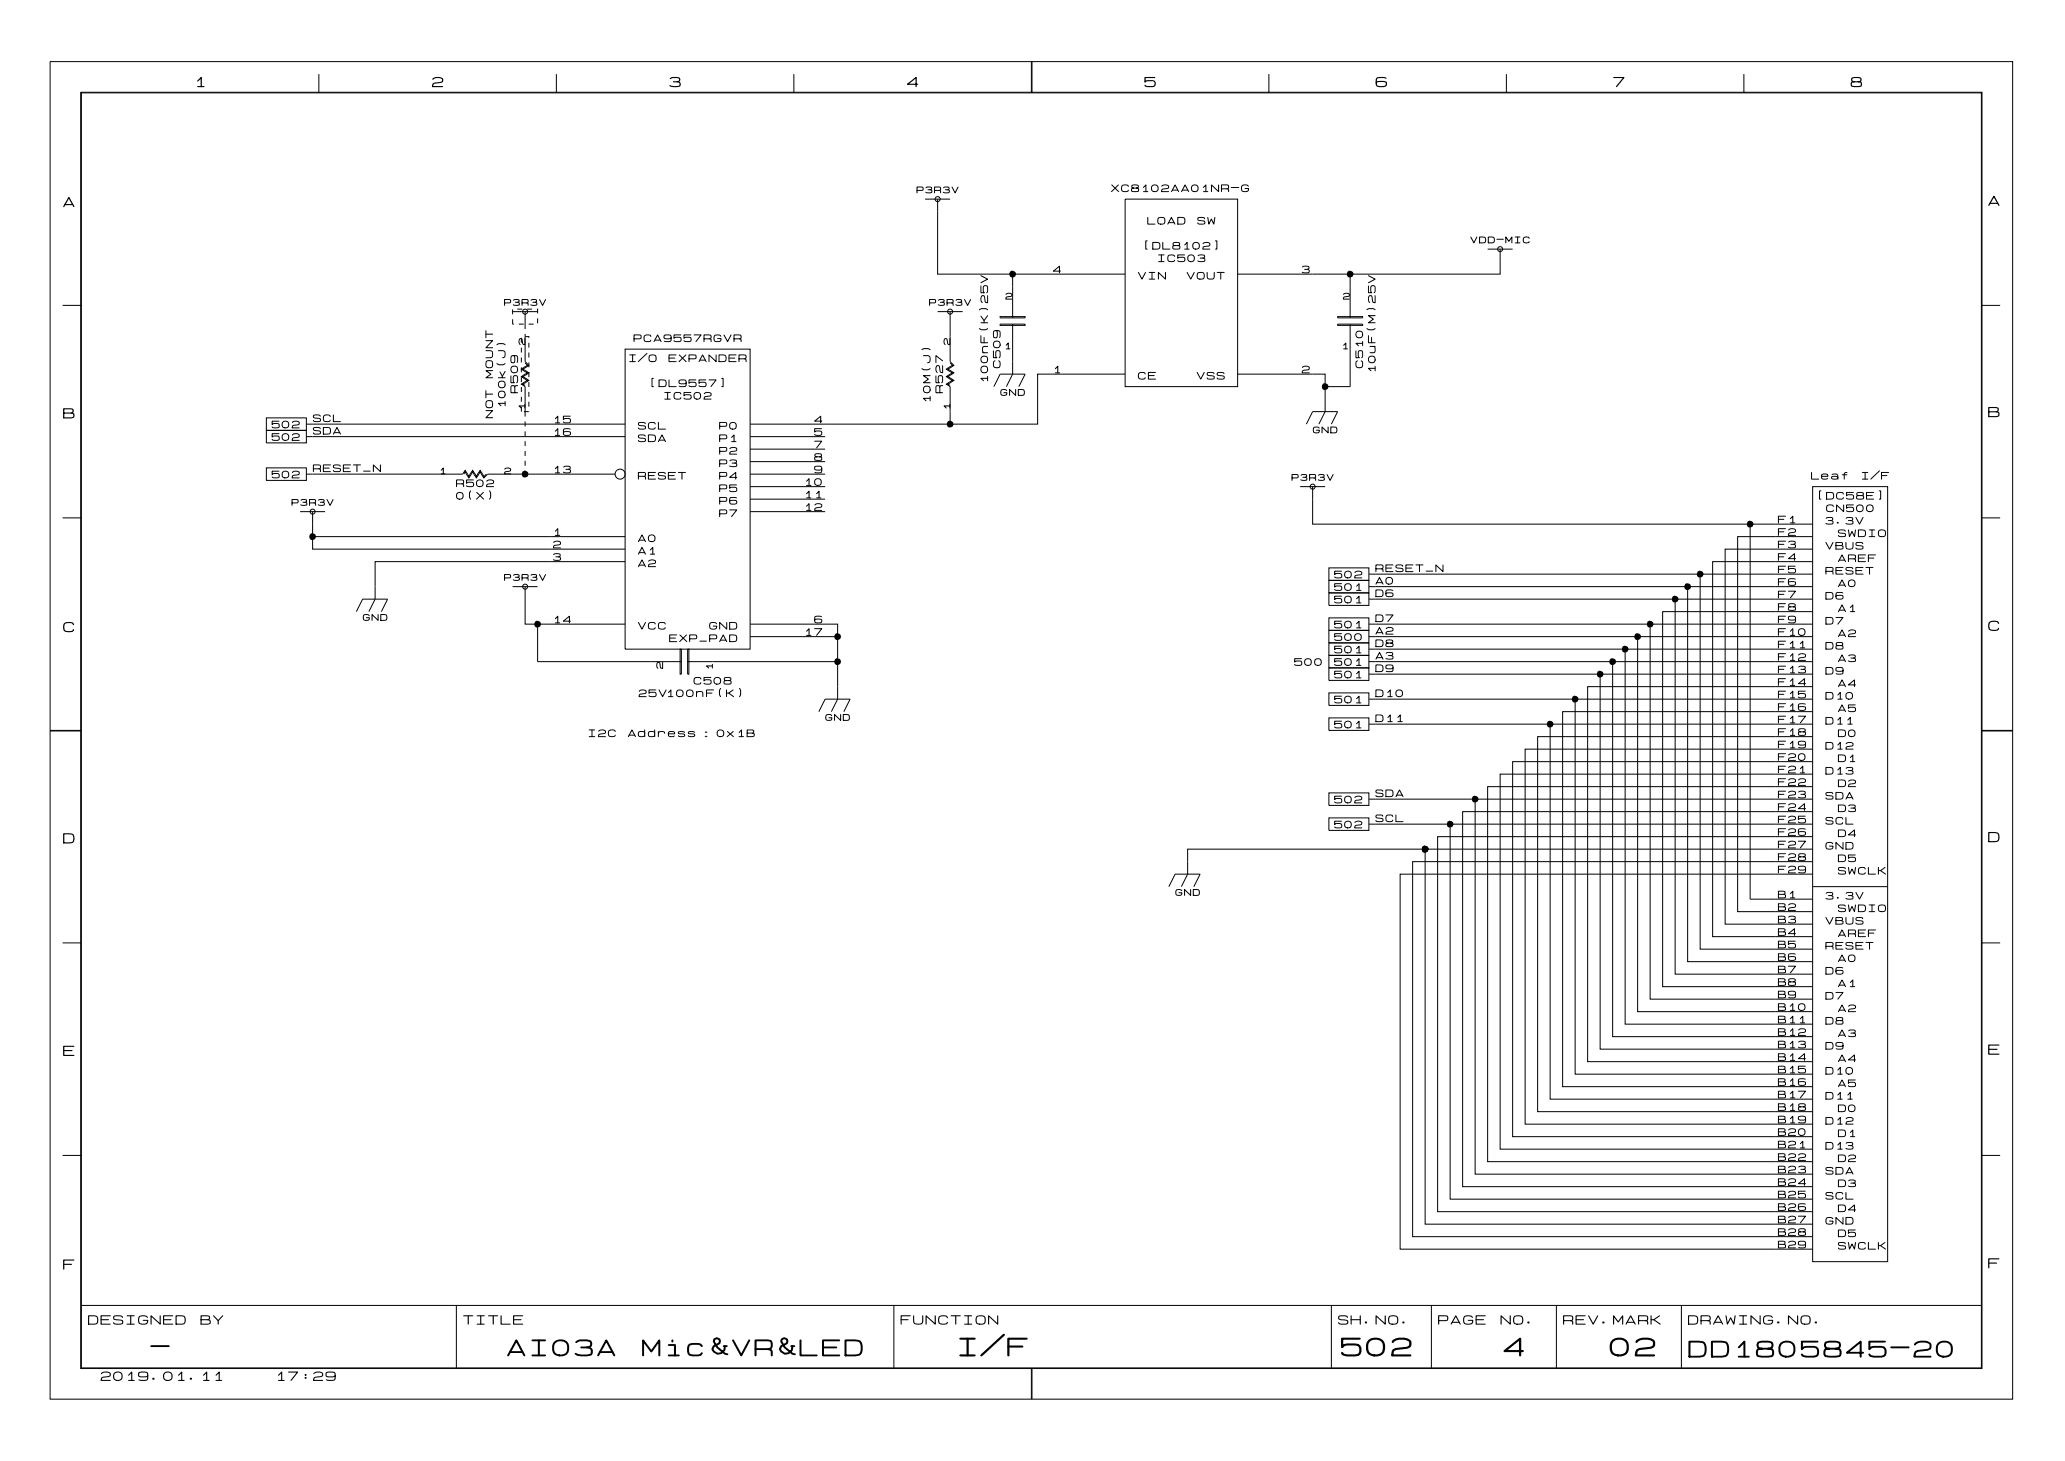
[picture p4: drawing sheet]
<svg xmlns="http://www.w3.org/2000/svg" width="297mm" height="210mm" viewBox="0 0 297 210" stroke-linecap="round" stroke-linejoin="round" font-family="sans-serif">
<g fill="none" stroke="#000" stroke-width=".14">
<path d="M7.2 8.9h282v192.1h-282zM11.6 13.3h273.2v183.3h-273.2zM11.7 13.3h273v183.2h-273zM45.8 10.6v2.7M79.9 10.6v2.7M114.1 10.6v2.7M148.2 8.9v4.4M148.3 8.9v4.4M182.3 10.6v2.7M216.4 10.6v2.7M250.6 10.6v2.7M132.9 28.6h3.6"/>
<path d="M134.7 28.6v10.8h27M145.5 39.4v6.3M161.7 28.6h16.1v26.9h-16.1zM194 39.4v6.3M213.7 35.8h3.6M215.5 35.8v3.6h-37.7M9 43.9h2.7M73.6 44.8h3.6M73.6 45.9v.7h.2M73.6 44.4v.8M74.3 44.4h.7M74.5 46.6h.7"/>
<path d="M74.9 48.5v.7M74.9 49.9v.8M74.9 51.4v.7M74.9 52.8v.7M74.9 54.2v.7M74.9 55.6v.7M74.9 57v.7M74.9 58.4v.7M75.4 48.4h.6v.1M75.4 48v4l.6 .5-.9 .5 .9 .6-.9 .5 .9 .6-.9 .5 .3 .2M75.4 44.8v2.5M75.4 52.7l-.5 .3 .9 .6-.9 .5 .9 .6-.9 .5 .5 .3v4.3"/>
<path d="M75.4 52.1l.4 .4-.4 .2M75.7 44.4h.7M76 46.6h.7M76 59.1h-.7M76 49.2v.7M76 50.7v.7M76 52.1v.7M76 53.5v.7M76 54.9v.7M76 56.3v.7M76 57.7v.7M77.2 44.4v.6"/>
<path d="M77.2 45.7v.7M89.8 50.2h18v43.1h-18zM134.7 44.8h3.6M136.5 44.8v7.2M136.5 54.5l.4 .1-.9 .6 .5 .3M136.5 54.3l.5 .3-.9 .6 .4 .2M136.5 52.1l.4 .4-.9 .5 .9 .6-.9 .5 .5 .4M136.5 52l.5 .5-.9 .5 .9 .6-.9 .5 .4 .2M136.5 55.5v5.4M142.8 55.5l.9-1.7h3.6l-.9 1.7M143.7 46.6h3.6v.1h-3.6zM143.7 45.5h3.6v.2h-3.6z"/>
<path d="M145.5 46.6v7.2l-.9 1.7M150.9 53.8h-1.8v7.1h-30.6M150.9 53.8h10.8M177.8 53.8h12.6v5.3l-.9 1.8M192.2 46.6h3.6v.1h-3.6zM192.2 45.5h3.6v.2h-3.6zM194 46.6v8.9h-3.6M284.7 43.9h2.7M9 74.4h2.7M38.3 60h5.7v1.8h-5.7zM38.3 61.8h5.7v1.8h-5.7zM38.3 67.2h5.7v1.8h-5.7z"/>
<path d="M43.1 73.5h3.6M44 60.9h.9M44 68.1h.9M44 62.7h.9M44.9 75.3v3.6h34.1M44.9 60.9h44.9M44.9 73.5v1.8M44.9 68.1h18M44.9 77.1h44.9M62.9 68.1h3.6l.3-.5 .6 .9 .5-.9 .5 .9 .6-.9 .5 .9 .4-.4M66.6 68.1l.2-.3 .6 .9 .5-.9 .5 .9 .6-.9 .5 .9 .6-.6h3.5M73.6 68.1h14.8"/>
<path d="M75.4 60.6v.7M75.4 62v.7M75.4 63.4v.7M75.4 64.8v.7M75.4 66.2v.7M75.4 67.6v.5M79 78.9h10.8M89.8 62.7h-44.9M107.8 60.9h10.7M107.8 68.1h10.7M107.8 73.5h10.7M107.8 62.7h10.7"/>
<path d="M107.8 66.3h10.7M107.8 64.5h10.7M107.8 71.7h10.7M107.8 69.9h10.7M186.8 69.9h3.6M187.7 60.9l.9-1.8h3.6l-.9 1.8M188.6 71.7v3.6h66.4M188.6 69.9v1.8M251.4 75.3v53.9h9M255 77.1h-5.3v53.9h10.7M255 77.1h5.4M255 75.3h5.4"/>
<path d="M260.4 69.9h10.8v111.4h-10.8zM260.4 78.9h-12.5v53.9h12.5M284.7 74.4h2.7M51.2 87.9l.9-1.8h3.6l-.9 1.8M53.9 84.3v1.8l-.9 1.8M73.6 84.3h3.6M75.4 84.3v5.4h14.4M77.2 89.7v5.4h20.7M79 80.7h-25.1v3.6M79 80.7h10.8M97.7 93.3h.2v3.6h-.2zM98.8 93.3h.2v3.6h-.2z"/>
<path d="M107.8 89.7h12.5v9M120.3 91.5h-12.5M120.3 95.1h-21.5M120.3 98.7v1.7l-.9 1.8M190.9 83.4h5.8v1.8h-5.8zM190.9 99.5h5.8v1.8h-5.8zM190.9 96h5.8v1.8h-5.8zM190.9 94.2h5.8v1.8h-5.8zM190.9 90.6h5.8v1.8h-5.8zM190.9 85.2h5.8v1.8h-5.8zM190.9 88.8h5.8v1.8h-5.8zM190.9 92.4h5.8v1.8h-5.8z"/>
<path d="M190.9 81.6h5.8v1.8h-5.8zM196.7 91.5h38.6M196.7 89.7h40.4M196.7 86.1h44M196.7 95.1h.9M197.6 95.1h34.1M229.9 96.9h-33.2M233.5 93.3h-36.8M242.5 84.3h-45.8M244.3 82.5h-47.6M260.4 98.7h-32.3v53.8h32.3M260.4 96.9h-30.5v53.8h30.5"/>
<path d="M260.4 93.3h-26.9v53.8h26.9M260.4 80.7h-14.3v53.9h14.3M260.4 84.3h-17.9v53.9h17.9M260.4 82.5h-16.1v53.9h16.1M260.4 87.9h-21.5v53.9h21.5M260.4 86.1h-19.7v53.9h19.7M260.4 91.5h-25.1v53.8h25.1M260.4 89.7h-23.3v53.8h23.3M260.4 95.1h-28.7v53.8h28.7M7.2 105h4.5M7.2 104.9h4.5M117.7 102.2l.8-1.8h3.6l-.9 1.8"/>
<path d="M190.9 103.1h5.8v1.8h-5.8zM190.9 117.5h5.8v1.8h-5.8zM190.9 113.9h5.8v1.8h-5.8zM208.3 118.4h-11.6M211.9 114.8h-15.2M222.7 104h-26M226.3 100.4h-29.6M260.4 102.2h-35.9v53.9h35.9M260.4 111.2h-44.9v53.9h44.9M260.4 113h-46.7v53.9h46.7M260.4 100.4h-34.1v53.9h34.1M260.4 109.4h-43.1v53.9h43.1"/>
<path d="M260.4 105.8h-39.5v53.9h39.5M260.4 107.6h-41.3v53.9h41.3M260.4 104h-37.7v53.9h37.7M260.4 114.8h-48.5v53.9h48.5M260.4 116.6h-50.3v53.9h50.3M260.4 118.4h-52.1v53.9h52.1M284.7 104.9h4.5M284.7 105h4.5M9 135.5h2.7M167.9 127.4l.9-1.8h3.6l-.9 1.8M204.8 122h-34.2v3.6l-.9 1.8M204.8 122v53.9h55.6"/>
<path d="M260.4 120.2h-53.9v53.9h53.9M260.4 125.6h-59.2v53.9h59.2M260.4 123.8h-57.4v53.9h57.4M260.4 122h-55.6M260.4 127.4h10.8M284.7 135.5h2.7M9 166h2.7M284.7 166h2.7M11.7 187.6h273M65.6 187.6v8.9M128.4 187.6v8.9M148.2 196.5v4.5"/>
<path d="M148.3 196.5v4.5M191.3 187.6v8.9M205.7 187.6v8.9M223.6 187.6v8.9M241.6 187.6v8.9"/>
<circle cx="134.7" cy="28.6" r=".36"/>
<circle cx="215.5" cy="35.8" r=".36"/>
<circle cx="75.4" cy="44.8" r=".36"/>
<circle cx="136.5" cy="44.8" r=".36"/>
<circle cx="44.9" cy="73.5" r=".36"/>
<circle cx="89.1" cy="68.1" r=".72"/>
<circle cx="188.6" cy="69.9" r=".36"/>
<circle cx="75.4" cy="84.3" r=".36"/>
</g>
<g fill="#000">
<path d="M145.2 39l.3-.1 .4 .2 .1 .3-.1 .3-.5 .2-.2-.1-.2-.3v-.3zM193.7 39l.3-.1 .4 .2 .1 .3-.1 .3-.5 .2-.3-.1-.1-.3v-.3zM190.1 55.1h.3l.4 .2 .1 .2-.1 .4-.5 .1-.2-.1-.2-.2v-.3zM44.6 76.7l.3-.1 .4 .2 .1 .3-.1 .3-.4 .2-.3-.1-.2-.3 .1-.3zM75.1 67.7l.3-.1 .4 .2 .1 .3-.1 .3-.4 .2-.3-.1-.1-.2v-.4zM136.2 60.5l.3-.1 .4 .2 .1 .3-.1 .4-.4 .1-.3-.1-.2-.2 .1-.3zM251.2 74.9l.2-.1 .5 .2v.3l-.1 .3-.4 .2-.3-.1-.1-.3v-.3zM76.9 89.3l.3-.1 .4 .2 .1 .3-.1 .3-.4 .2-.3-.1-.1-.3v-.3zM120 91h.3l.4 .2 .1 .3-.1 .3-.4 .2-.3-.1-.1-.3v-.3zM120 94.6h.3l.4 .2 .1 .3-.1 .3-.4 .1-.3-.1-.1-.2v-.3zM229.6 96.4h.3l.4 .2 .1 .3-.1 .3-.5 .1-.2-.1-.2-.2v-.3zM231.4 94.6h.3l.4 .2 .1 .3-.1 .3-.5 .1-.2-.1-.2-.2v-.3z"/>
<path d="M233.2 92.8h.3l.4 .2 .1 .3-.1 .3-.5 .2-.2-.1-.2-.3v-.3zM235 91h.3l.4 .2 .1 .3-.1 .3-.5 .2-.2-.1-.2-.3v-.3zM236.8 89.3l.3-.1 .4 .2 .1 .3-.1 .3-.5 .2-.3-.1-.1-.3v-.3zM240.4 85.7l.3-.1 .4 .2 .1 .3-.2 .3-.4 .2-.3-.1-.1-.3v-.3zM242.2 83.9l.3-.1 .4 .2 .1 .3-.2 .3-.4 .2-.3-.1-.1-.3v-.3zM244 82.1l.3-.1 .4 .2 .1 .3-.2 .3-.4 .2-.3-.1-.1-.3v-.3zM208 118l.3-.1 .4 .2 .1 .3-.1 .3-.4 .2-.3-.1-.1-.3v-.3zM211.6 114.4l.3-.1 .4 .2 .1 .3-.1 .3-.4 .2-.3-.1-.1-.3v-.3zM222.4 103.6l.3-.1 .4 .3 .1 .2-.1 .4-.4 .1-.3-.1-.2-.2 .1-.3zM226 100h.3l.4 .2 .1 .2-.1 .4-.5 .1-.2-.1-.2-.2 .1-.3zM204.5 121.6l.2-.1 .5 .2v.3l-.1 .3-.4 .2-.3-.1-.1-.3v-.3z"/>
</g>
<g font-size="3.6">
<text x="137.4" y="195.4">I/F</text>
<text x="192.5" y="195.4">502</text>
<text x="215.9" y="195.4">4</text>
<text x="231.1" y="195.4">02</text>
</g>
<g font-size="3.2">
<text x="21.6" y="195.3">-</text>
<text x="72.8" y="195.3">AI03A</text>
<text x="92.1" y="195.3">Mic&amp;VR&amp;LED</text>
<text x="242.5" y="195.5">DD1805845-20</text>
</g>
<g font-size="2">
<text x="27.9" y="12.8">1</text>
<text x="62" y="12.8">2</text>
<text x="96.1" y="12.8">3</text>
<text x="130.2" y="12.8">4</text>
<text x="164.3" y="12.8">5</text>
<text x="197.6" y="12.8">6</text>
<text x="231.7" y="12.8">7</text>
<text x="265.8" y="12.8">8</text>
<text x="285.6" y="29.8">A</text>
<text x="9" y="30">A</text>
<text x="9" y="60.4">B</text>
<text x="285.6" y="60.2">B</text>
<text x="9" y="91.1">C</text>
<text x="285.6" y="90.9">C</text>
<text x="9" y="121.4">D</text>
<text x="285.6" y="121.3">D</text>
<text x="9" y="152">E</text>
<text x="285.6" y="151.8">E</text>
<text x="9" y="182.7">F</text>
<text x="285.6" y="182.5">F</text>
</g>
<g font-size="1.8">
<text x="12.6" y="190.6">DESIGNED</text>
<text x="28.7" y="190.6">BY</text>
<text x="66.5" y="190.6">TITLE</text>
<text x="129.3" y="190.6">FUNCTION</text>
<text x="192.2" y="190.6">SH.NO.</text>
<text x="206.6" y="190.6">PAGE</text>
<text x="215.5" y="190.6">NO.</text>
<text x="224.5" y="190.6">REV.MARK</text>
<text x="242.5" y="190.6">DRAWING.NO.</text>
<text x="14.4" y="198.6">2019.01.11</text>
<text x="39.5" y="198.6">17:29</text>
</g>
<g font-size="1.4">
<text x="159.6" y="27.8">XC8102AA01NR-G</text>
<text x="164.8" y="32.4">LOAD</text>
<text x="172" y="32.4">SW</text>
<text x="151.2" y="39.5">4</text>
<text x="163.4" y="40.4">VIN</text>
<text x="164.1" y="36">[DL8102]</text>
<text x="166.2" y="37.8">IC503</text>
<text x="170.5" y="40.4">VOUT</text>
<text x="187" y="39.5">3</text>
<text x="90.3" y="52.2">I/O</text>
<text x="91" y="49.3">PCA9557RGVR</text>
<text x="96" y="52.2">EXPANDER</text>
<text x="143.9" y="52.9" transform="rotate(-90 143.9 52.9)">C509</text>
<text x="151.2" y="53.8">1</text>
<text x="187" y="53.8">2</text>
<text x="196" y="52.9" transform="rotate(-90 196 52.9)">C510</text>
<text x="197.8" y="53.7" transform="rotate(-90 197.8 53.7)">10uF(M)25V</text>
<text x="71" y="54.4" transform="rotate(-90 71 54.4)">MOUNT</text>
<text x="72.8" y="58.7" transform="rotate(-90 72.8 58.7)">100k(J)</text>
<text x="74.6" y="56.5" transform="rotate(-90 74.6 56.5)">R509</text>
<text x="93.1" y="55.8">[DL9557]</text>
<text x="95.3" y="57.6">IC502</text>
<text x="133.9" y="58" transform="rotate(-90 133.9 58)">10M(J)</text>
<text x="135.7" y="56.5" transform="rotate(-90 135.7 56.5)">R527</text>
<text x="142.1" y="55.1" transform="rotate(-90 142.1 55.1)">100nF(K)25V</text>
<text x="163.4" y="54.7">CE</text>
<text x="171.9" y="54.7">VSS</text>
<text x="39" y="61.7">502</text>
<text x="39" y="63.5">502</text>
<text x="44.9" y="60.8">SCL</text>
<text x="44.9" y="62.6">SDA</text>
<text x="71" y="60.1" transform="rotate(-90 71 60.1)">NOT</text>
<text x="79.4" y="61">15</text>
<text x="79.4" y="62.8">16</text>
<text x="91.6" y="61.9">SCL</text>
<text x="91.6" y="63.7">SDA</text>
<text x="103.3" y="61.9">P0</text>
<text x="103.3" y="63.7">P1</text>
<text x="103.3" y="65.5">P2</text>
<text x="116.9" y="61">4</text>
<text x="116.9" y="62.8">5</text>
<text x="116.9" y="64.6">7</text>
<text x="39" y="68.9">502</text>
<text x="44.9" y="68">RESET_N</text>
<text x="65.5" y="70.2">R502</text>
<text x="65.5" y="72">0(X)</text>
<text x="79.4" y="68.2">13</text>
<text x="91.6" y="69.1">RESET</text>
<text x="103.3" y="67.3">P3</text>
<text x="103.3" y="69.1">P4</text>
<text x="103.3" y="70.9">P5</text>
<text x="115.5" y="70">10</text>
<text x="115.5" y="71.8">11</text>
<text x="116.9" y="68.2">9</text>
<text x="116.9" y="66.4">8</text>
<text x="260.2" y="69.1">Leaf</text>
<text x="260.9" y="72">[DC58E]</text>
<text x="267.3" y="69.1">I/F</text>
<text x="79.4" y="77.2">1</text>
<text x="103.3" y="74.5">P7</text>
<text x="103.3" y="72.7">P6</text>
<text x="115.5" y="73.6">12</text>
<text x="255.4" y="77.2">F2</text>
<text x="255.4" y="75.4">F1</text>
<text x="262.2" y="75.6">3.3V</text>
<text x="262.3" y="73.8">CN500</text>
<text x="264" y="77.3">SWDIO</text>
<text x="79.4" y="80.8">3</text>
<text x="79.4" y="79">2</text>
<text x="91.6" y="81.7">A2</text>
<text x="91.6" y="79.9">A1</text>
<text x="91.6" y="78.1">A0</text>
<text x="191.6" y="83.3">502</text>
<text x="197.6" y="82.4">RESET_N</text>
<text x="255.4" y="82.6">F5</text>
<text x="255.4" y="80.8">F4</text>
<text x="255.4" y="79">F3</text>
<text x="262.2" y="82.7">RESET</text>
<text x="262.2" y="79.1">VBUS</text>
<text x="264" y="80.9">AREF</text>
<text x="79.4" y="89.7">14</text>
<text x="116.9" y="89.7">6</text>
<text x="191.6" y="85.1">501</text>
<text x="191.6" y="86.9">501</text>
<text x="197.6" y="84.2">A0</text>
<text x="197.6" y="86">D6</text>
<text x="197.6" y="89.6">D7</text>
<text x="255.4" y="89.7">F9</text>
<text x="255.4" y="87.9">F8</text>
<text x="255.4" y="86.1">F7</text>
<text x="255.4" y="84.4">F6</text>
<text x="262.2" y="89.9">D7</text>
<text x="262.2" y="86.3">D6</text>
<text x="264" y="84.5">A0</text>
<text x="264" y="88.1">A1</text>
<text x="91.6" y="90.6">VCC</text>
<text x="96.1" y="92.4">EXP_PAD</text>
<text x="101.8" y="90.6">GND</text>
<text x="115.5" y="91.5">17</text>
<text x="185.9" y="95.8">500</text>
<text x="191.6" y="95.8">501</text>
<text x="191.6" y="92.3">500</text>
<text x="191.6" y="90.5">501</text>
<text x="191.6" y="94.1">501</text>
<text x="197.6" y="94.9">A3</text>
<text x="197.6" y="91.4">A2</text>
<text x="197.6" y="93.2">D8</text>
<text x="255.4" y="93.3">F11</text>
<text x="255.4" y="91.5">F10</text>
<text x="255.4" y="95.1">F12</text>
<text x="262.2" y="93.5">D8</text>
<text x="264" y="95.3">A3</text>
<text x="264" y="91.7">A2</text>
<text x="91.7" y="100.3">25V100nF(K)</text>
<text x="99.6" y="98.5">C508</text>
<text x="191.6" y="101.2">501</text>
<text x="191.6" y="97.6">501</text>
<text x="197.6" y="100.3">D10</text>
<text x="197.6" y="96.7">D9</text>
<text x="255.4" y="96.9">F13</text>
<text x="255.4" y="98.7">F14</text>
<text x="255.4" y="100.5">F15</text>
<text x="262.2" y="100.7">D10</text>
<text x="262.2" y="97.1">D9</text>
<text x="264" y="98.9">A4</text>
<text x="84.4" y="106.1">I2C</text>
<text x="90.2" y="106.1">Address：0x1B</text>
<text x="191.6" y="104.8">501</text>
<text x="197.6" y="103.9">D11</text>
<text x="255.4" y="102.3">F16</text>
<text x="255.4" y="104.1">F17</text>
<text x="255.4" y="105.9">F18</text>
<text x="255.4" y="107.7">F19</text>
<text x="262.2" y="107.9">D12</text>
<text x="262.2" y="104.3">D11</text>
<text x="264" y="106.1">D0</text>
<text x="264" y="102.5">A5</text>
<text x="255.4" y="109.5">F20</text>
<text x="255.4" y="111.3">F21</text>
<text x="255.4" y="113.1">F22</text>
<text x="262.2" y="111.5">D13</text>
<text x="264" y="109.7">D1</text>
<text x="264" y="113.3">D2</text>
<text x="191.6" y="119.2">502</text>
<text x="191.6" y="115.6">502</text>
<text x="197.6" y="118.3">SCL</text>
<text x="197.6" y="114.7">SDA</text>
<text x="255.4" y="114.9">F23</text>
<text x="255.4" y="116.7">F24</text>
<text x="255.4" y="118.5">F25</text>
<text x="262.2" y="118.7">SCL</text>
<text x="262.2" y="115.1">SDA</text>
<text x="264" y="116.9">D3</text>
<text x="255.4" y="120.3">F26</text>
<text x="255.4" y="122.1">F27</text>
<text x="255.4" y="123.9">F28</text>
<text x="255.4" y="125.7">F29</text>
<text x="262.2" y="122.2">GND</text>
<text x="264" y="124">D5</text>
<text x="264" y="120.5">D4</text>
<text x="264" y="125.8">SWCLK</text>
<text x="255.4" y="129.3">B1</text>
<text x="255.4" y="131">B2</text>
<text x="262.2" y="129.4">3.3V</text>
<text x="264" y="131.2">SWDIO</text>
<text x="255.4" y="132.8">B3</text>
<text x="255.4" y="134.6">B4</text>
<text x="255.4" y="136.4">B5</text>
<text x="262.2" y="133">VBUS</text>
<text x="262.2" y="136.6">RESET</text>
<text x="264" y="134.8">AREF</text>
<text x="255.4" y="138.2">B6</text>
<text x="255.4" y="140">B7</text>
<text x="255.4" y="141.8">B8</text>
<text x="255.4" y="143.6">B9</text>
<text x="262.2" y="143.8">D7</text>
<text x="262.2" y="140.2">D6</text>
<text x="264" y="138.4">A0</text>
<text x="264" y="142">A1</text>
<text x="255.4" y="145.4">B10</text>
<text x="255.4" y="147.2">B11</text>
<text x="255.4" y="149">B12</text>
<text x="262.2" y="147.4">D8</text>
<text x="264" y="149.2">A3</text>
<text x="264" y="145.6">A2</text>
<text x="255.4" y="150.8">B13</text>
<text x="255.4" y="152.6">B14</text>
<text x="255.4" y="154.4">B15</text>
<text x="262.2" y="154.6">D10</text>
<text x="262.2" y="151">D9</text>
<text x="264" y="152.8">A4</text>
<text x="255.4" y="156.2">B16</text>
<text x="255.4" y="158">B17</text>
<text x="255.4" y="159.8">B18</text>
<text x="255.4" y="161.6">B19</text>
<text x="262.2" y="161.8">D12</text>
<text x="262.2" y="158.2">D11</text>
<text x="264" y="160">D0</text>
<text x="264" y="156.4">A5</text>
<text x="255.4" y="163.4">B20</text>
<text x="255.4" y="165.2">B21</text>
<text x="255.4" y="167">B22</text>
<text x="262.2" y="165.3">D13</text>
<text x="264" y="163.6">D1</text>
<text x="264" y="167.1">D2</text>
<text x="255.4" y="168.8">B23</text>
<text x="255.4" y="170.6">B24</text>
<text x="255.4" y="172.4">B25</text>
<text x="262.2" y="172.5">SCL</text>
<text x="262.2" y="168.9">SDA</text>
<text x="264" y="170.7">D3</text>
<text x="255.4" y="174.2">B26</text>
<text x="255.4" y="175.9">B27</text>
<text x="255.4" y="177.7">B28</text>
<text x="255.4" y="179.5">B29</text>
<text x="262.2" y="176.1">GND</text>
<text x="264" y="179.7">SWCLK</text>
<text x="264" y="177.9">D5</text>
<text x="264" y="174.3">D4</text>
</g>
<g font-size="1.3">
<text x="131.7" y="27.9">P3R3V</text>
<text x="211.2" y="35.1">VDD-MIC</text>
<text x="72.4" y="44.1">P3R3V</text>
<text x="133.5" y="44.1">P3R3V</text>
<text x="144.4" y="43.2">2</text>
<text x="192.9" y="43.2">2</text>
<text x="75.6" y="49.6" transform="rotate(-90 75.6 49.6)">2</text>
<text x="136.7" y="49.6" transform="rotate(-90 136.7 49.6)">2</text>
<text x="144.2" y="50.3">1</text>
<text x="192.7" y="50.3">1</text>
<text x="75.6" y="59" transform="rotate(-90 75.6 59)">1</text>
<text x="136.7" y="59" transform="rotate(-90 136.7 59)">1</text>
<text x="143.7" y="57">GND</text>
<text x="188.6" y="62.4">GND</text>
<text x="63.1" y="68.3">1</text>
<text x="72.4" y="68.3">2</text>
<text x="185.5" y="69.2">P3R3V</text>
<text x="41.9" y="72.8">P3R3V</text>
<text x="72.4" y="83.6">P3R3V</text>
<text x="52.1" y="89.3">GND</text>
<text x="95.4" y="96.1" transform="rotate(-90 95.4 96.1)">2</text>
<text x="102.6" y="96.3" transform="rotate(-90 102.6 96.3)">1</text>
<text x="118.5" y="103.7">GND</text>
<text x="168.8" y="128.9">GND</text>
</g>
</svg>
